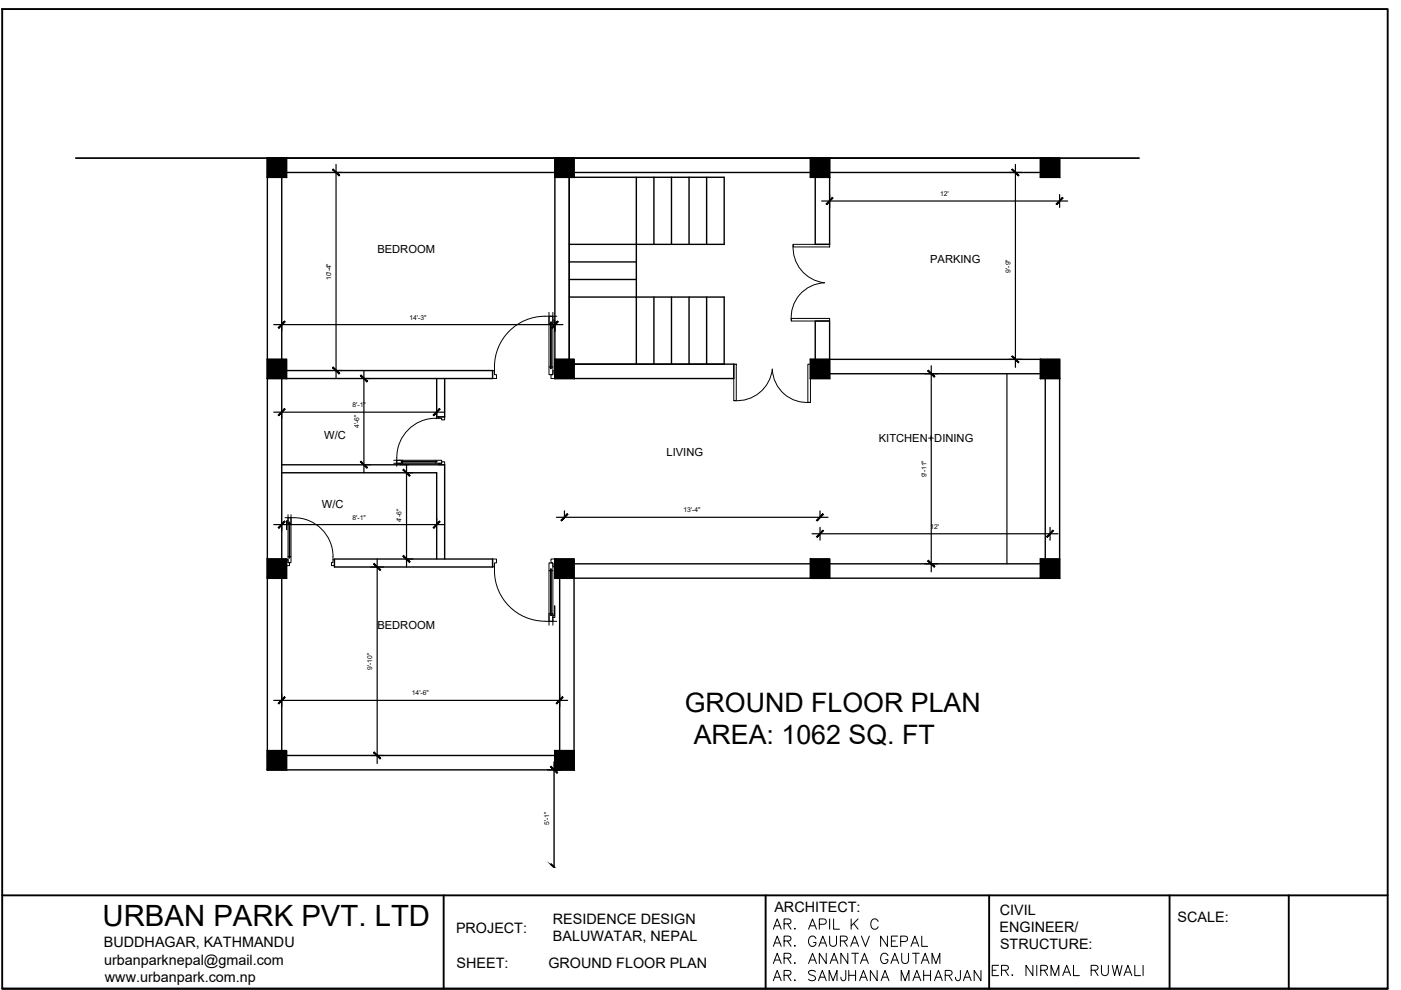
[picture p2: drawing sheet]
<svg xmlns="http://www.w3.org/2000/svg" width="297mm" height="210mm" viewBox="0 0 297 210" stroke-linecap="round" stroke-linejoin="round" font-family="sans-serif">
<!-- layer: Boundary -->
<path d="M16.1 33.5h225.4" fill="none" stroke="#000" stroke-width=".36"/>
<!-- layer: Wall Plan_.30 -->
<g fill="none" stroke="#000" stroke-width=".3">
<path d="M56.7 36.6h165.9M59.7 33.5v129.7M117.6 37.6v38.6M120.7 37.6v38.6M134.9 37.6v25.4h18.6v14.2h-32.8v-39.6h32.8v14.2h-32.8M138.6 37.6v14.2M142.4 37.6v14.2M146.1 37.6v14.2M149.8 37.6v14.2M172.8 37.6v14.2h3.1v-14.2M222.6 33.5h-165.9v129.7h65v-40.6h100.9M120.7 55.5h14.2"/>
<path d="M120.7 59.3h14.2M60.7 78.6h43.7v1.7h-43.7M120.7 63h14.2v14.2M121.7 77.2h33.9v3.1h-33.9M138.6 63v14.2M142.4 63v14.2M146.1 63v14.2M149.8 63v14.2M172.8 76.2v-8.1h3.1v8.1h44.7M175.9 79.2h44.7M59.7 98.5h34.6v20M92.6 80.3v8.1h1.7v-8.1"/>
<path d="M221.6 80.3v38.2M224.7 80.3v38.2M59.7 100.2h32.9v18.3M70.9 118.5h33.5v1.7h-33.5zM121.7 119.5h100.9M118.7 122.6v40.6M56.7 160.2h65M117.5 161.5v22.3"/>
</g>
<!-- layer: A-CONC -->
<g fill="#000" stroke="#000" stroke-width=".21">
<path d="M56.7 33.5l4 4.1v-4.1zM56.7 33.5l4 4.1h-4z"/>
<path d="M117.6 33.5l4.1 4.1v-4.1zM117.6 33.5l4.1 4.1h-4.1z"/>
<path d="M171.8 33.5l4.1 4.1v-4.1zM171.8 33.5l4.1 4.1h-4.1z"/>
<path d="M220.6 33.5l4.1 4.1v-4.1zM220.6 33.5l4.1 4.1h-4.1z"/>
<path d="M56.7 76.2l4 4.1v-4.1zM56.7 76.2l4 4.1h-4z"/>
<path d="M117.6 76.2l4.1 4.1v-4.1zM117.6 76.2l4.1 4.1h-4.1z"/>
<path d="M171.8 76.2l4.1 4.1v-4.1zM171.8 76.2l4.1 4.1h-4.1z"/>
<path d="M220.6 76.2l4.1 4.1v-4.1zM220.6 76.2l4.1 4.1h-4.1z"/>
<path d="M56.7 118.5l4 4.1v-4.1zM56.7 118.5l4 4.1h-4z"/>
<path d="M117.6 118.5l4.1 4.1v-4.1zM117.6 118.5l4.1 4.1h-4.1z"/>
<path d="M171.8 118.5l4.1 4.1v-4.1zM171.8 118.5l4.1 4.1h-4.1z"/>
<path d="M220.6 118.5l4.1 4.1v-4.1zM220.6 118.5l4.1 4.1h-4.1z"/>
<path d="M56.7 159.2l4 4v-4zM56.7 159.2l4 4h-4z"/>
<path d="M117.6 159.2l4.1 4v-4zM117.6 159.2l4.1 4h-4.1z"/>
</g>
<g fill="none" stroke="#000" stroke-width=".36">
<path d="M56.7 33.5h4v4.1h-4zM117.6 33.5h4.1v4.1h-4.1zM171.8 33.5h4.1v4.1h-4.1zM220.6 33.5h4.1v4.1h-4.1zM56.7 76.2h4v4.1h-4zM117.6 76.2h4.1v4.1h-4.1zM171.8 76.2h4.1v4.1h-4.1zM220.6 76.2h4.1v4.1h-4.1zM56.7 118.5h4v4.1h-4zM117.6 118.5h4.1v4.1h-4.1zM171.8 118.5h4.1v4.1h-4.1zM220.6 118.5h4.1v4.1h-4.1z"/>
<path d="M56.7 159.2h4v4h-4zM117.6 159.2h4.1v4h-4.1z"/>
</g>
<!-- layer: FUR -->
<path d="M213.5 79.2v40.3" fill="none" stroke="#000" stroke-width=".25"/>
<!-- layer: DIM 25 -->
<g fill="none" stroke="#000" stroke-width=".25">
<path d="M71.2 36.6h1.4M71.2 34.9v45.4M213.9 36.6h2.7M215.3 34.9v43M174.2 42.6h52.2M175.9 41.3v2.7M224.7 41.3v2.7M58 68.8h61.3M59.7 68.4v1.8M71.2 78.6h1.4M77.2 78.6v21.6M117.6 68.4v1.8"/>
<path d="M196.1 79.2h2.7M197.4 77.5v43.7M213.9 76.2h2.7M58 87.4h36.3M59.7 87.4v1.3M77.2 80.3h1.3M77.2 98.5h1.3M86.2 98.5v21.7M92.6 87.4v1.3M58 111.2h36.3M59.7 111.2v1.4M80 118.5v43.4"/>
<path d="M86.2 100.2h1.3M86.2 118.5h1.3M92.6 109.9v1.3M118 109.7h57.6M119.7 108.3v1.4M172.2 113.2h52.1M173.9 108.3v1.4M173.9 111.8v2.7M196.1 119.5h2.7M222.6 111.8v2.7M78.6 120.2h2.7M58 148.5h62.4"/>
<path d="M59.7 147.1v2.8M118.7 147.1v2.8M78.6 160.2h2.7"/>
</g>
<!-- layer: 0 -->
<g fill="#000" stroke="#000" stroke-width=".21">
<path d="M70.5 36l1.4 1.3 .1-.1zM70.5 36l.2-.2 1.3 1.4z"/>
<path d="M214.5 36l1.4 1.3 .1-.1zM214.5 36l.2-.2 1.3 1.4z"/>
<path d="M176.5 41.9l-1.2 1.5 1.3-1.4zM176.5 41.9l-1.2 1.5-.2-.2z"/>
<path d="M223.9 43.2l.1 .2 1.3-1.5zM225.3 41.9l.1 .1-1.4 1.4z"/>
<path d="M60.3 68.1l-1.2 1.5 1.4-1.4zM59 69.4l1.3-1.3-1.2 1.5z"/>
<path d="M70.7 77.8l-.2 .1 1.5 1.3zM70.5 77.9l1.5 1.3-.1 .1z"/>
<path d="M116.9 69.4l.1 .2 1.2-1.5zM118.2 68.1l.2 .1-1.4 1.4z"/>
<path d="M196.7 78.6l1.4 1.4 .1-.2zM196.7 78.6l.1-.1 1.4 1.3z"/>
<path d="M214.5 75.6l1.5 1.2-1.3-1.3zM214.5 75.6l1.5 1.2-.1 .1z"/>
<path d="M60.3 86.6l-1.2 1.5 1.4-1.3zM60.3 86.6l-1.2 1.5-.1-.1z"/>
<path d="M76.6 97.8l-.2 .1 1.5 1.2zM76.4 97.9l1.5 1.2-.1 .2z"/>
<path d="M76.4 79.6l1.4 1.4 .1-.2zM76.4 79.6l.2-.1 1.3 1.3z"/>
<path d="M91.8 88l.2 .1 1.2-1.5zM93.2 86.6l.1 .2-1.3 1.3z"/>
<path d="M60.3 110.5l-1.2 1.5 1.4-1.4zM60.3 110.5l-1.2 1.5-.1-.2z"/>
<path d="M85.6 117.8l-.2 .1 1.5 1.2zM85.4 117.9l1.5 1.2-.1 .2z"/>
<path d="M85.4 99.6l1.4 1.4 .1-.2zM85.4 99.6l.2-.1 1.3 1.3z"/>
<path d="M91.8 111.8l.2 .2 1.2-1.5zM93.2 110.5l.1 .1-1.3 1.4z"/>
<path d="M120.3 108.9l-1.2 1.5 1.3-1.3zM120.3 108.9l-1.2 1.5-.2-.1z"/>
<path d="M173.1 110.3l.1 .1 1.3-1.5zM174.5 108.9l.1 .2-1.4 1.3z"/>
<path d="M174.5 112.4l-1.3 1.5 1.4-1.3zM174.5 112.4l-1.3 1.5-.1-.1z"/>
<path d="M196.8 118.8l-.1 .1 1.5 1.2zM196.7 118.9l1.5 1.2-.1 .2z"/>
<path d="M221.9 113.8l.1 .1 1.2-1.5zM223.2 112.4l.2 .2-1.4 1.3z"/>
<path d="M79.2 119.6l1.4 1.4 .1-.2zM79.2 119.6l.2-.1 1.3 1.3z"/>
<path d="M60.3 147.7l-1.2 1.5 1.4-1.3zM60.3 147.7l-1.2 1.5-.1-.1z"/>
<path d="M79.4 159.4l-.2 .2 1.5 1.2zM79.2 159.6l1.5 1.2-.1 .1z"/>
<path d="M117.9 149.1l.1 .1 1.3-1.5zM119.3 147.7l.1 .2-1.4 1.3z"/>
<path d="M116.7 162.6l1.4 1.4 .1-.2zM116.9 162.5l1.3 1.3-1.5-1.2z"/>
<path d="M116.7 183.3l.6 .5h.3zM116.9 183.1l.7 .7-.9-.5z"/>
</g>
<!-- layer: A-DOOR -->
<g fill="none" stroke="#000" stroke-width=".21">
<path d="M168.1 51.8h7.8v.6h-7.8zM168.2 51.8a7.5 7.5 0 0 0 6.6 8.2 7.3 7.3 0 0 0-7 8M104.4 78.6h.4v.8h.5v.9h-.9zM115.6 67h2.4M115.6 67a10.8 10.8 0 0 0-10.8 11.6M116.4 66.2v11.6M116.7 68.3h.2v9.9h-.2zM116.7 77.8h-.3v1.6h.8v-1.6h-.3M116.7 68.7h-.3v-1.7h.8v1.7h-.3M117.2 67.9h.4v2.5v-2.1h-.4M117.2 78.6h.4v1.7h-.8v-.9h.4zM117.2 66.2v11.6"/>
<path d="M155.6 77.2h.5v7.8h-.5zM163.7 78.3a7.5 7.5 0 0 1-8.1 6.6M163.7 78.3a7.3 7.3 0 0 0 8.1 7M167.8 67.5h8.1v.6h-8.1zM171.3 77.2h.5v8.1h-.5zM83.5 97.6h8.9M83.5 98.2h8.9M84.8 98.2v.3h1.9h-1.6v-.3M85.1 97.8h7.6v.2h-7.6zM85.4 97.8v-.2h-1.3v.6h1.3v-.2M92.4 97.8v-.2h1.2v.6h-1.2v-.2M93 88.7a8.3 8.3 0 0 0-8.9 8.2v2"/>
<path d="M93 98.2h.6v-.3h.7v.6h-1.3zM93 88.4h1.3v.6h-.7v-.3h-.6zM60.4 109.8a9.2 9.2 0 0 1 7.8 2.4 8.2 8.2 0 0 1 2.4 5.8M60.7 118.7h.4v.6h.3v.6h-.7zM61.1 110.4h-.4v1.9l.1-1.6h.3M61.1 109.1v8.9M61.3 110.7h.1v7.6h-.1zM61.3 118h-.2v1.3h.6v-1.3h-.3M61.3 111h-.2v-1.2h.6v1.2h-.3M61.7 109.1v8.9M70.6 118.7h.3v1.2h-.6v-.6h.3zM70.6 118v.7"/>
<path d="M104.4 118.5h.9v.9h-.5v.8h-.4zM116.8 118.5h.8v1.7h-.4v-.8h-.4zM104.8 120.2a10.8 10.8 0 0 0 10.8 11.5M115.6 131.7h2.4M116.4 121v11.6M116.7 120.6h.2v9.9h-.2zM116.7 121h-.3v-1.6h.8v1.6h-.3M116.7 130.1h-.3v1.6h.8v-1.6h-.3M117.2 130.5h.4v-2.1v2.5h-.4M117.2 121v11.6"/>
</g>
<!-- layer: WALL -->
<path d="M.5 1.9h293.7v207.7h-293.7zM.5 189.8h293.7M94.1 189.8v19.8M162.3 189.8v19.8M209.7 189.8v19.8M248 189.8v19.8M273.2 189.8v19.8M.5 209.6h293.7" fill="none" stroke="#000" stroke-width=".4"/>
<!-- layer: Dimension -->
<g fill="none" stroke="#000" stroke-width=".21">
<path d="M164 197l.8-2.2 .8 2.2M164.3 196.3h1M164.3 199.9h1M166.2 195.9l1.3-.1a.51 .51 0 0 0 0-.9l-1.3-.1v2.2M166.2 199.5l1.3-.1a.49 .49 0 0 0 0-.8l-1.3-.1v2.2M167 195.9l.7 1.1M167 199.5l.7 1.2M168.5 196.8v.2l.1-.1M171.4 197l.9-2.2 .8 2.2M171.7 196.3h1.1M173 199a.8 .8 0 0 0-.9-.5 .8 .8 0 0 0-.7 .8 .96 .96 0 0 0 .2 1 .96 .96 0 0 0 1.1 .2l.3-.4v-.3h-.5M173.7 196h1a.57 .57 0 0 0 .5-.6 .57 .57 0 0 0-.5-.6h-1v2.2"/>
<path d="M173.9 199.9h1.1M175.9 198.5v1.5a.74 .74 0 0 0 .7 .7 .74 .74 0 0 0 .8-.7v-1.5M175.9 194.8v2.2M176.7 194.8v2.2h1.3M178.2 199.5l1.2-.1a.49 .49 0 0 0 0-.8l-1.2-.1v2.2M178.9 199.5l.7 1.2M180.5 194.8v2.2M180.7 199.9h1M181 195.8l.9 1.2M181.9 194.8l-1.4 1.5M182.6 198.5l.9 2.2 .8-2.2M186.2 195.4a.79 .79 0 0 0-.9-.6 .79 .79 0 0 0-.7 .9 .9 .9 0 0 0 .3 1.1 .9 .9 0 0 0 1.2-.1l.1-.2"/>
<path d="M188.2 198.5v2.2l-1.5-2.2v2.2M189 199.5h.8M190.3 198.5h-1.3v2.2h1.3M191 199.6l1.2-.1 .2-.3-.1-.5-.4-.2h-.9v2.2M193.5 199.9h1M195.4 198.5v2.2h1.3M164 200.7l.8-2.2 .8 2.2M164 204.3l.8-2.2 .8 2.2M164 207.9l.8-2.1 .8 2.1M164.3 203.6h1M164.3 207.2h1M166.2 203.2l1.3-.2a.5 .5 0 0 0 0-.8l-1.3-.1v2.2"/>
<path d="M166.2 206.8l1.3-.1a.51 .51 0 0 0 0-.9h-1.3v2.1M167 203.2l.7 1.1M167 206.8l.7 1.1M168.5 200.4v.3l.1-.2M168.5 204.1v.2l.1-.1M168.5 207.7v.2l.1-.1M171.4 204.3l.9-2.2 .8 2.2M171.7 203.6h1.1M172.9 206.1a.84 .84 0 0 0-1.5 .2l.2 .3 .9 .3a.54 .54 0 0 1 .4 .6 .54 .54 0 0 1-.5 .4h-.4l-.6-.3M173.5 207.9l.8-2.1 .9 2.1M173.6 200.7l.9-2.2 .8 2.2M173.8 207.2h1.1"/>
<path d="M175.2 202.1v2.2l-1.5-2.2v2.2M175.8 207.9v-2.1l.8 2.1 .9-2.1v2.1M176 204.3l.8-2.2 .9 2.2M176.3 203.6h1.1M179.3 205.8l-.1 1.9a.49 .49 0 0 1-.8 0l-.1-.5M179.7 202.1v2.2l-1.4-2.2v2.2M180 205.8v2.1M180 206.8h1.4M180.4 200.7l.8-2.2 .8 2.2M180.6 202.1h1.4M181.3 202.1v2.2M181.4 205.8v2.1"/>
<path d="M182.2 207.9l.9-2.1 .8 2.1M182.4 204.3l.9-2.2 .8 2.2M182.5 207.2h1.1M182.8 203.6h1M186 205.8v2.1l-1.5-2.1v2.1M186.8 207.9l.8-2.1 .9 2.1M187.1 207.2h1.1M188.3 202.6a.8 .8 0 0 0-1-.5 .8 .8 0 0 0-.6 .8 .95 .95 0 0 0 .2 1.1 .95 .95 0 0 0 1.1 .2l.3-.4v-.3h-.6M188.9 204.3l.8-2.2 .8 2.2M189.2 203.6h1M191.1 207.9v-2.1l.8 2.1 .8-2.1v2.1M191.2 202.1v1.6a.72 .72 0 0 0 .7 .6 .72 .72 0 0 0 .7-.6v-1.6"/>
<path d="M193.1 200.7l.9-2.2 .8 2.2M193.5 202.1h1.4M193.5 207.9l.9-2.1 .8 2.1M193.9 207.2h1M194.2 202.1v2.2M195.3 204.3l.9-2.2 .8 2.2M195.6 203.6h1.1M195.8 206.8h1.5M195.8 205.8v2.1M197.3 205.8v2.1M197.6 204.3v-2.2l.8 2.2 .9-2.2v2.2M198.1 207.9l.9-2.1 .8 2.1"/>
<path d="M198.4 207.2h1.1M200.4 206.8l1.3-.1a.51 .51 0 0 0 0-.9h-1.3v2.1M201.1 206.8l.8 1.1M203.6 205.8l-.1 1.9a.49 .49 0 0 1-.8 0l-.1-.5M204.3 207.9l.8-2.1 .8 2.1M204.6 207.2h1M208 205.8v2.1l-1.5-2.1v2.1"/>
</g>
<text font-size="6.2" x="21.8" y="196.4">URBAN PARK PVT. LTD</text>
<g font-size="5.7">
<text x="145.2" y="151">GROUND FLOOR PLAN</text>
<text x="147.1" y="157.8">AREA: 1062 SQ. FT</text>
</g>
<text font-size="5.3" x="209.2" y="208.1">ER. NIRMAL RUWALI</text>
<g font-size="3">
<text x="96.7" y="197.9">PROJECT:</text>
<text x="117.2" y="195.9">RESIDENCE DESIGN</text>
<text x="164.2" y="193.3">ARCHITECT:</text>
<text x="211.9" y="197.6">ENGINEER/</text>
<text x="212" y="193.9">CIVIL</text>
<text x="249.7" y="195.6">SCALE:</text>
<text x="22" y="200.8">BUDDHAGAR, KATHMANDU</text>
<text x="117.2" y="199.6">BALUWATAR, NEPAL</text>
<text x="212" y="201.2">STRUCTURE:</text>
<text x="22.1" y="204.6">urbanparknepal@gmail.com</text>
<text x="22.2" y="208.1">www.urbanpark.com.np</text>
<text x="96.8" y="205.2">SHEET:</text>
<text x="116.3" y="205.2">GROUND FLOOR PLAN</text>
</g>
<g font-size="2.4">
<text x="80" y="53.7">BEDROOM</text>
<text x="197.2" y="55.8">PARKING</text>
<text x="68.7" y="93.2">W/C</text>
<text x="186.3" y="93.8">KITCHEN+DINING</text>
<text x="141.3" y="96.6">LIVING</text>
<text x="68.3" y="107.6">W/C</text>
<text x="80" y="133.3">BEDROOM</text>
</g>
<g font-size="1.4">
<text x="199.3" y="41.6">12'</text>
<text x="70.2" y="59.4" transform="rotate(-90 70.2 59.4)">10'-4&quot;</text>
<text x="214.2" y="57.8" transform="rotate(-90 214.2 57.8)">9'-9&quot;</text>
<text x="86.8" y="67.8">14'-3&quot;</text>
<text x="74.7" y="86.4">8'-1&quot;</text>
<text x="76.1" y="90.8" transform="rotate(-90 76.1 90.8)">4'-6&quot;</text>
<text x="196.4" y="101.2" transform="rotate(-90 196.4 101.2)">9'-11&quot;</text>
<text x="74.7" y="110.2">8'-1&quot;</text>
<text x="85.2" y="110.8" transform="rotate(-90 85.2 110.8)">4'-6&quot;</text>
<text x="144.9" y="108.6">13'-4&quot;</text>
<text x="197.3" y="112.2">12'</text>
<text x="78.9" y="142" transform="rotate(-90 78.9 142)">9'-10&quot;</text>
<text x="87.3" y="147.5">14'-6&quot;</text>
<text x="116.4" y="175" transform="rotate(-90 116.4 175)">5'-1&quot;</text>
</g>
</svg>
